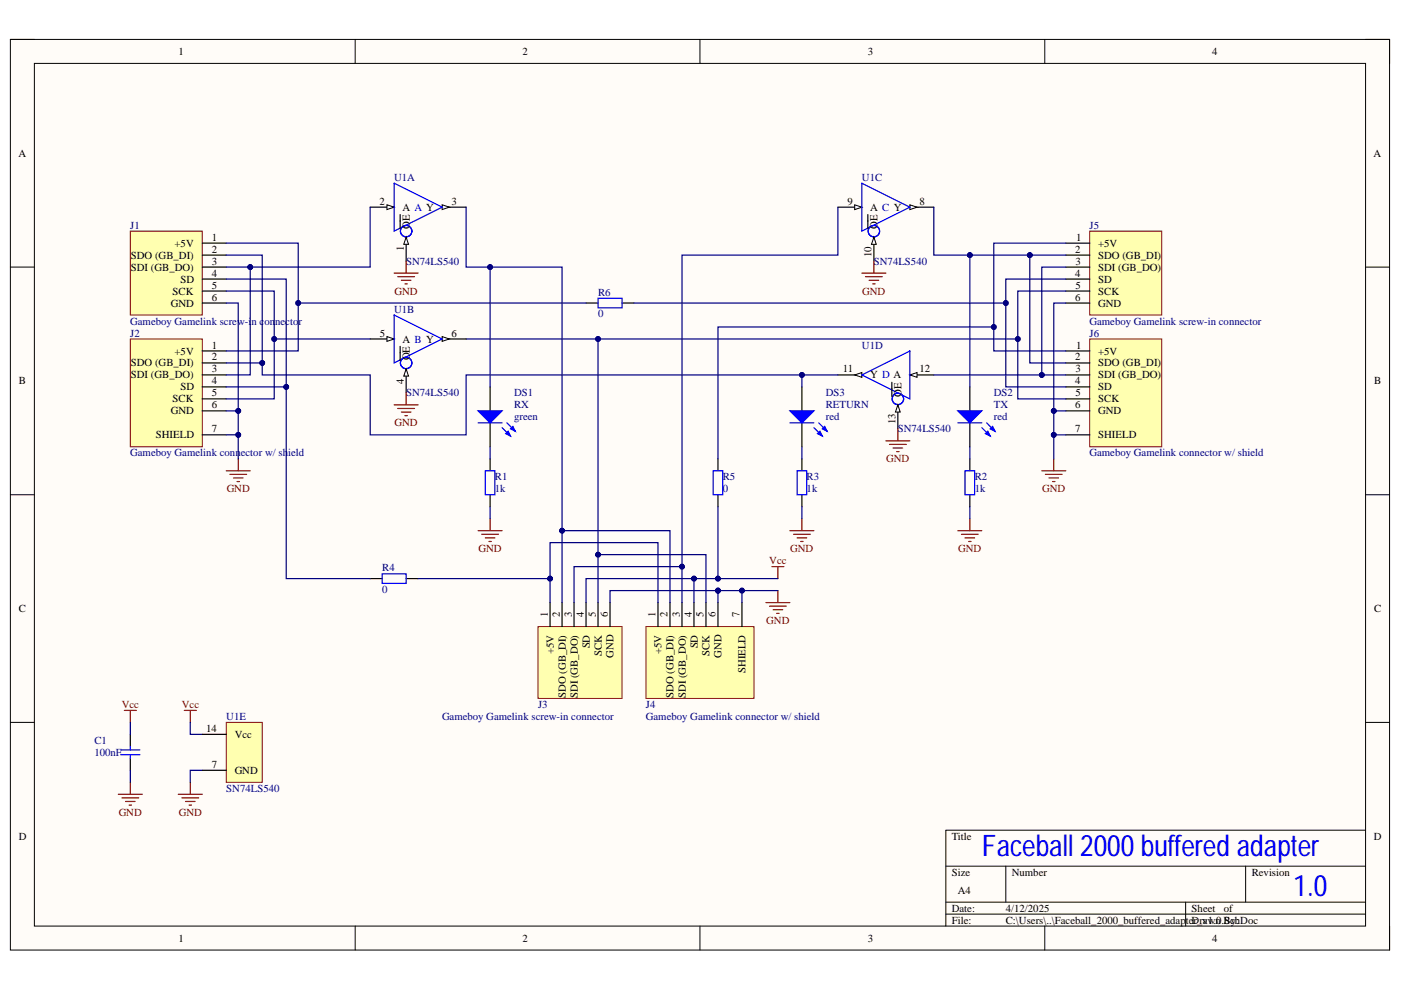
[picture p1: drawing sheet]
<svg xmlns="http://www.w3.org/2000/svg" width="297mm" height="210mm" viewBox="0 0 297 210" stroke-linecap="round" stroke-linejoin="round" font-family="sans-serif">
<path d="M2.2 8.4h292.4v193h-292.4z" fill-rule="evenodd" fill="#fffcf8"/>
<path d="M2.2 8.4h292.4v193h-292.4z" fill="none" stroke="#000" stroke-width=".21"/>
<path d="M7.3 13.4h282.2v183h-282.2z" fill-rule="evenodd" fill="#fffcf8"/>
<g fill="none" stroke="#000" stroke-width=".21">
<path d="M2.2 8.4h5.1M7.3 13.4h282.2v183h-282.2zM75.3 8.4v5M148.4 8.4v5M221.5 8.4v5M289.5 8.4h5.1v5M2.2 56.6h5.1M289.5 56.6h5.1M2.2 104.9h5.1M289.5 104.9h5.1M2.2 153.2h5.1M289.5 153.2h5.1"/>
<path d="M289.5 176h-89v20.4M75.3 196.4v5M148.4 196.4v5M200.5 183.6h89M200.5 191.3h89M200.5 193.8h89M213.3 183.6v7.7M221.5 196.4v5M251.4 191.3v5.1M264.1 183.6v7.7M294.6 196.4v5"/>
</g>
<path d="M27.6 71.9h15.3v22.8h-15.3z" fill-rule="evenodd" fill="#ffffb0"/>
<path d="M27.6 71.9h15.3v22.8h-15.3z" fill="none" stroke="#800000" stroke-width=".21"/>
<path d="M42.9 79.5h5.1M42.9 74.4h5.1M42.9 77h5.1M42.9 82h5.1M42.9 84.6h5.1M42.9 87.1h5.1M42.9 92.2h5.1" fill="none" stroke="#000" stroke-width=".25"/>
<path d="M27.6 49h15.3v17.8h-15.3z" fill-rule="evenodd" fill="#ffffb0"/>
<path d="M27.6 49h15.3v17.8h-15.3z" fill="none" stroke="#800000" stroke-width=".21"/>
<path d="M42.9 59.2h5.1M42.9 56.6h5.1M42.9 51.5h5.1M42.9 54.1h5.1M42.9 64.2h5.1M42.9 61.7h5.1" fill="none" stroke="#000" stroke-width=".25"/>
<path d="M137 132.8h22.8v15.3h-22.8z" fill-rule="evenodd" fill="#ffffb0"/>
<path d="M137 132.8h22.8v15.3h-22.8z" fill="none" stroke="#800000" stroke-width=".21"/>
<path d="M139.5 127.8v5M142.1 127.8v5M144.6 127.8v5M147.1 127.8v5M149.7 127.8v5M152.2 127.8v5M157.3 127.8v5" fill="none" stroke="#000" stroke-width=".25"/>
<path d="M114.1 132.8h17.8v15.3h-17.8z" fill-rule="evenodd" fill="#ffffb0"/>
<path d="M114.1 132.8h17.8v15.3h-17.8z" fill="none" stroke="#800000" stroke-width=".21"/>
<path d="M116.6 127.8v5M119.2 127.8v5M121.7 127.8v5M124.3 127.8v5M126.8 127.8v5M129.3 127.8v5" fill="none" stroke="#000" stroke-width=".25"/>
<path d="M231 71.9h15.3v22.8h-15.3z" fill-rule="evenodd" fill="#ffffb0"/>
<path d="M231 71.9h15.3v22.8h-15.3z" fill="none" stroke="#800000" stroke-width=".21"/>
<path d="M226 79.5h5M226 74.4h5M226 77h5M226 82h5M226 87.1h5M226 84.6h5M226 92.2h5" fill="none" stroke="#000" stroke-width=".25"/>
<path d="M231 49h15.3v17.8h-15.3z" fill-rule="evenodd" fill="#ffffb0"/>
<path d="M231 49h15.3v17.8h-15.3z" fill="none" stroke="#800000" stroke-width=".21"/>
<path d="M226 59.2h5M226 56.6h5M226 51.6h5M226 54.1h5M226 64.3h5M226 61.7h5M103.9 82v5.1M103.9 89.7v5M27.6 155.7v2.5M27.6 160.8v2.5" fill="none" stroke="#000" stroke-width=".25"/>
<g fill="none" stroke="#800000" stroke-width=".25">
<path d="M48 99.8h5.1M50.5 97.3v2.5M220.9 99.8h5.1M223.4 97.3v2.5M48.7 100.6h3.6M49.5 101.3h2M50.3 102.1h.5M221.6 100.6h3.6M222.4 101.3h2M223.2 102.1h.5M162.4 127.8h5.1M163.2 128.5h3.5"/>
<path d="M163.7 120.1h2.5M163.9 129.3h2.1M164.7 130h.5M164.9 120.1v2.6M164.9 125.2v2.6M26.4 150.6h2.5M27.6 150.6v2.6M39.1 150.6h2.5M40.3 150.6v2.6M25.1 168.4h5.1M25.8 169.2h3.6M26.6 169.9h2"/>
<path d="M27.4 170.7h.5M27.6 165.9v2.5M37.8 168.4h5.1M38.6 169.2h3.5M39.3 169.9h2.1M40.1 170.7h.5M40.3 165.9v2.5"/>
</g>
<path d="M25.6 159h4.1M27.6 158.2v.8M25.6 160h4.1M27.6 160v.8" fill="none" stroke="#00f" stroke-width=".25"/>
<path d="M101.4 87.1h5.1l-2.6 2.6z" fill="#00f"/>
<path d="M101.4 87.1h5.1l-2.6 2.6zM106.5 90.7l1.7 1.7M107.5 89.7l1.7 1.7" fill="none" stroke="#00f" stroke-width=".25"/>
<path d="M107.2 91.9l.5-.5 .5 1z" fill="#00f"/>
<path d="M107.2 91.9l.5-.5 .5 1z" fill="none" stroke="#00f" stroke-width=".25"/>
<path d="M108.2 90.9l.5-.5 .5 1z" fill="#00f"/>
<path d="M101.4 89.7h5.1M102.9 99.8h2v5.1h-2zM108.2 90.9l.5-.5 .5 1z" fill="none" stroke="#00f" stroke-width=".25"/>
<path d="M103.9 97.3v2.5M205.6 82v5.1M205.6 89.7v5M103.9 104.9v2.5" fill="none" stroke="#000" stroke-width=".25"/>
<path d="M101.4 112.5h5.1M102.1 113.3h3.6M102.9 114h2M103.7 114.8h.5M103.9 110v2.5" fill="none" stroke="#800000" stroke-width=".25"/>
<path d="M203.1 87.1h5.1l-2.6 2.6z" fill="#00f"/>
<path d="M203.1 87.1h5.1l-2.6 2.6zM208.2 90.7l1.7 1.8M209.2 89.7l1.8 1.7" fill="none" stroke="#00f" stroke-width=".25"/>
<path d="M208.9 91.9l.5-.5 .5 1.1z" fill="#00f"/>
<path d="M208.9 91.9l.5-.5 .5 1.1z" fill="none" stroke="#00f" stroke-width=".25"/>
<path d="M209.9 90.9l.5-.5 .6 1z" fill="#00f"/>
<path d="M126.8 63.2h5.1v2.1h-5.1zM151.2 99.8h2v5.1h-2zM203.1 89.7h5.1M204.6 99.8h2v5.1h-2zM209.9 90.9l.5-.5 .6 1zM81 121.7h5.1v2h-5.1z" fill="none" stroke="#00f" stroke-width=".25"/>
<path d="M124.3 64.3h2.5M131.9 64.3h2.5M152.2 97.3v2.5M205.6 97.3v2.5M152.2 104.9v2.5M205.6 104.9v2.5M78.5 122.7h2.5M86.1 122.7h2.6" fill="none" stroke="#000" stroke-width=".25"/>
<path d="M203.1 112.5h5.1M203.8 113.3h3.6M204.6 114h2M205.4 114.8h.5M205.6 110v2.5" fill="none" stroke="#800000" stroke-width=".25"/>
<path d="M48 92.2h2.5v5.1" fill="none" stroke="#000080" stroke-width=".25"/>
<circle cx="50.5" cy="92.2" r=".51" fill="#000080"/>
<circle cx="50.5" cy="92.2" r=".51" fill="none" stroke="#000080" stroke-width=".21"/>
<path d="M48 87.1h2.5v5.1" fill="none" stroke="#000080" stroke-width=".25"/>
<circle cx="50.5" cy="87.1" r=".51" fill="#000080"/>
<circle cx="50.5" cy="87.1" r=".51" fill="none" stroke="#000080" stroke-width=".21"/>
<circle cx="50.5" cy="92.2" r=".51" fill="#000080"/>
<circle cx="50.5" cy="92.2" r=".51" fill="none" stroke="#000080" stroke-width=".21"/>
<path d="M48 64.3h2.5v22.8" fill="none" stroke="#000080" stroke-width=".25"/>
<circle cx="50.5" cy="87.1" r=".51" fill="#000080"/>
<circle cx="50.5" cy="87.1" r=".51" fill="none" stroke="#000080" stroke-width=".21"/>
<path d="M152.2 125.2h-22.9v2.6" fill="none" stroke="#000080" stroke-width=".25"/>
<circle cx="152.2" cy="125.2" r=".51" fill="#000080"/>
<circle cx="152.2" cy="125.2" r=".51" fill="none" stroke="#000080" stroke-width=".21"/>
<path d="M152.2 125.2v2.6" fill="none" stroke="#000080" stroke-width=".25"/>
<circle cx="152.2" cy="125.2" r=".51" fill="#000080"/>
<circle cx="152.2" cy="125.2" r=".51" fill="none" stroke="#000080" stroke-width=".21"/>
<path d="M152.2 125.2h5.1v2.6" fill="none" stroke="#000080" stroke-width=".25"/>
<circle cx="152.2" cy="125.2" r=".51" fill="#000080"/>
<circle cx="152.2" cy="125.2" r=".51" fill="none" stroke="#000080" stroke-width=".21"/>
<circle cx="157.3" cy="125.2" r=".51" fill="#000080"/>
<circle cx="157.3" cy="125.2" r=".51" fill="none" stroke="#000080" stroke-width=".21"/>
<path d="M157.3 125.2h7.6" fill="none" stroke="#000080" stroke-width=".25"/>
<circle cx="157.3" cy="125.2" r=".51" fill="#000080"/>
<circle cx="157.3" cy="125.2" r=".51" fill="none" stroke="#000080" stroke-width=".21"/>
<path d="M226 92.2h-2.6v5.1" fill="none" stroke="#000080" stroke-width=".25"/>
<circle cx="223.4" cy="92.2" r=".51" fill="#000080"/>
<circle cx="223.4" cy="92.2" r=".51" fill="none" stroke="#000080" stroke-width=".21"/>
<path d="M226 87.1h-2.6v5.1" fill="none" stroke="#000080" stroke-width=".25"/>
<circle cx="223.4" cy="87.1" r=".51" fill="#000080"/>
<circle cx="223.4" cy="87.1" r=".51" fill="none" stroke="#000080" stroke-width=".21"/>
<circle cx="223.4" cy="92.2" r=".51" fill="#000080"/>
<circle cx="223.4" cy="92.2" r=".51" fill="none" stroke="#000080" stroke-width=".21"/>
<path d="M226 64.3h-2.6v22.8" fill="none" stroke="#000080" stroke-width=".25"/>
<circle cx="223.4" cy="87.1" r=".51" fill="#000080"/>
<circle cx="223.4" cy="87.1" r=".51" fill="none" stroke="#000080" stroke-width=".21"/>
<path d="M124.3 127.8v-5.1h22.8v5.1" fill="none" stroke="#000080" stroke-width=".25"/>
<circle cx="147.1" cy="122.7" r=".51" fill="#000080"/>
<circle cx="147.1" cy="122.7" r=".51" fill="none" stroke="#000080" stroke-width=".21"/>
<path d="M121.7 127.8v-7.7h22.9v7.7" fill="none" stroke="#000080" stroke-width=".25"/>
<circle cx="144.6" cy="120.1" r=".51" fill="#000080"/>
<circle cx="144.6" cy="120.1" r=".51" fill="none" stroke="#000080" stroke-width=".21"/>
<path d="M53.1 56.6v22.9h-5.1" fill="none" stroke="#000080" stroke-width=".25"/>
<circle cx="53.1" cy="56.6" r=".51" fill="#000080"/>
<circle cx="53.1" cy="56.6" r=".51" fill="none" stroke="#000080" stroke-width=".21"/>
<path d="M48 54.1h7.6v22.9h-7.6" fill="none" stroke="#000080" stroke-width=".25"/>
<circle cx="55.6" cy="77" r=".51" fill="#000080"/>
<circle cx="55.6" cy="77" r=".51" fill="none" stroke="#000080" stroke-width=".21"/>
<path d="M48 61.7h10.1v22.9h-10.1" fill="none" stroke="#000080" stroke-width=".25"/>
<circle cx="58.1" cy="71.9" r=".51" fill="#000080"/>
<circle cx="58.1" cy="71.9" r=".51" fill="none" stroke="#000080" stroke-width=".21"/>
<path d="M58.1 71.9h20.4" fill="none" stroke="#000080" stroke-width=".25"/>
<circle cx="58.1" cy="71.9" r=".51" fill="#000080"/>
<circle cx="58.1" cy="71.9" r=".51" fill="none" stroke="#000080" stroke-width=".21"/>
<path d="M98.8 71.9h28v55.9" fill="none" stroke="#000080" stroke-width=".25"/>
<circle cx="126.8" cy="71.9" r=".51" fill="#000080"/>
<circle cx="126.8" cy="71.9" r=".51" fill="none" stroke="#000080" stroke-width=".21"/>
<circle cx="126.8" cy="117.6" r=".51" fill="#000080"/>
<circle cx="126.8" cy="117.6" r=".51" fill="none" stroke="#000080" stroke-width=".21"/>
<path d="M126.8 117.6h22.9v10.2" fill="none" stroke="#000080" stroke-width=".25"/>
<circle cx="126.8" cy="117.6" r=".51" fill="#000080"/>
<circle cx="126.8" cy="117.6" r=".51" fill="none" stroke="#000080" stroke-width=".21"/>
<path d="M226 61.7h-10.2v10.2h-89" fill="none" stroke="#000080" stroke-width=".25"/>
<circle cx="126.8" cy="71.9" r=".51" fill="#000080"/>
<circle cx="126.8" cy="71.9" r=".51" fill="none" stroke="#000080" stroke-width=".21"/>
<circle cx="215.8" cy="71.9" r=".51" fill="#000080"/>
<circle cx="215.8" cy="71.9" r=".51" fill="none" stroke="#000080" stroke-width=".21"/>
<path d="M215.8 71.9v12.7h10.2" fill="none" stroke="#000080" stroke-width=".25"/>
<circle cx="215.8" cy="71.9" r=".51" fill="#000080"/>
<circle cx="215.8" cy="71.9" r=".51" fill="none" stroke="#000080" stroke-width=".21"/>
<path d="M226 56.6h-5.1v22.9h5.1" fill="none" stroke="#000080" stroke-width=".25"/>
<circle cx="220.9" cy="79.5" r=".51" fill="#000080"/>
<circle cx="220.9" cy="79.5" r=".51" fill="none" stroke="#000080" stroke-width=".21"/>
<path d="M218.3 54.1v22.9h7.7M40.3 153.2v2.5h2.6M42.9 163.3h-2.6v2.6" fill="none" stroke="#000080" stroke-width=".25"/>
<circle cx="218.3" cy="54.1" r=".51" fill="#000080"/>
<circle cx="218.3" cy="54.1" r=".51" fill="none" stroke="#000080" stroke-width=".21"/>
<path d="M103.9 56.6v25.4M103.9 94.7v2.6M205.6 94.7v2.6M103.9 107.4v2.6M205.6 107.4v2.6M27.6 153.2v2.5M27.6 163.3v2.6" fill="none" stroke="#000080" stroke-width=".25"/>
<circle cx="103.9" cy="56.6" r=".51" fill="#000080"/>
<circle cx="103.9" cy="56.6" r=".51" fill="none" stroke="#000080" stroke-width=".21"/>
<path d="M205.6 54.1v27.9" fill="none" stroke="#000080" stroke-width=".25"/>
<circle cx="205.6" cy="54.1" r=".51" fill="#000080"/>
<circle cx="205.6" cy="54.1" r=".51" fill="none" stroke="#000080" stroke-width=".21"/>
<path d="M48 51.5h15.2v22.9h-15.2" fill="none" stroke="#000080" stroke-width=".25"/>
<circle cx="63.2" cy="64.2" r=".51" fill="#000080"/>
<circle cx="63.2" cy="64.2" r=".51" fill="none" stroke="#000080" stroke-width=".21"/>
<path d="M116.6 127.8v-12.7h22.9v12.7" fill="none" stroke="#000080" stroke-width=".25"/>
<circle cx="116.6" cy="122.7" r=".51" fill="#000080"/>
<circle cx="116.6" cy="122.7" r=".51" fill="none" stroke="#000080" stroke-width=".21"/>
<path d="M226 51.6h-15.3v22.8h15.3" fill="none" stroke="#000080" stroke-width=".25"/>
<circle cx="210.7" cy="69.3" r=".51" fill="#000080"/>
<circle cx="210.7" cy="69.3" r=".51" fill="none" stroke="#000080" stroke-width=".21"/>
<path d="M119.2 112.5h22.9v15.3" fill="none" stroke="#000080" stroke-width=".25"/>
<circle cx="119.2" cy="112.5" r=".51" fill="#000080"/>
<circle cx="119.2" cy="112.5" r=".51" fill="none" stroke="#000080" stroke-width=".21"/>
<path d="M63.2 64.3h61.1" fill="none" stroke="#000080" stroke-width=".25"/>
<circle cx="63.2" cy="64.2" r=".51" fill="#000080"/>
<circle cx="63.2" cy="64.2" r=".51" fill="none" stroke="#000080" stroke-width=".21"/>
<path d="M60.7 82v40.7h17.8" fill="none" stroke="#000080" stroke-width=".25"/>
<circle cx="60.7" cy="82" r=".51" fill="#000080"/>
<circle cx="60.7" cy="82" r=".51" fill="none" stroke="#000080" stroke-width=".21"/>
<path d="M48 59.2h12.7v22.8h-12.7" fill="none" stroke="#000080" stroke-width=".25"/>
<circle cx="60.7" cy="82" r=".51" fill="#000080"/>
<circle cx="60.7" cy="82" r=".51" fill="none" stroke="#000080" stroke-width=".21"/>
<path d="M147.1 122.7h17.8" fill="none" stroke="#000080" stroke-width=".25"/>
<circle cx="147.1" cy="122.7" r=".51" fill="#000080"/>
<circle cx="147.1" cy="122.7" r=".51" fill="none" stroke="#000080" stroke-width=".21"/>
<circle cx="152.2" cy="122.7" r=".51" fill="#000080"/>
<circle cx="152.2" cy="122.7" r=".51" fill="none" stroke="#000080" stroke-width=".21"/>
<path d="M88.7 122.7h27.9" fill="none" stroke="#000080" stroke-width=".25"/>
<circle cx="116.6" cy="122.7" r=".51" fill="#000080"/>
<circle cx="116.6" cy="122.7" r=".51" fill="none" stroke="#000080" stroke-width=".21"/>
<path d="M210.7 69.3h-58.5v28" fill="none" stroke="#000080" stroke-width=".25"/>
<circle cx="210.7" cy="69.3" r=".51" fill="#000080"/>
<circle cx="210.7" cy="69.3" r=".51" fill="none" stroke="#000080" stroke-width=".21"/>
<path d="M152.2 107.4v15.3" fill="none" stroke="#000080" stroke-width=".25"/>
<circle cx="152.2" cy="122.7" r=".51" fill="#000080"/>
<circle cx="152.2" cy="122.7" r=".51" fill="none" stroke="#000080" stroke-width=".21"/>
<path d="M226 59.2h-12.7v22.8h12.7" fill="none" stroke="#000080" stroke-width=".25"/>
<circle cx="213.2" cy="64.3" r=".51" fill="#000080"/>
<circle cx="213.2" cy="64.3" r=".51" fill="none" stroke="#000080" stroke-width=".21"/>
<path d="M134.4 64.3h78.9" fill="none" stroke="#000080" stroke-width=".25"/>
<circle cx="213.2" cy="64.3" r=".51" fill="#000080"/>
<circle cx="213.2" cy="64.3" r=".51" fill="none" stroke="#000080" stroke-width=".21"/>
<path d="M170 82v5.1M170 89.7v5" fill="none" stroke="#000" stroke-width=".25"/>
<path d="M167.5 87.1h5.1l-2.6 2.6z" fill="#00f"/>
<path d="M167.5 87.1h5.1l-2.6 2.6zM172.6 90.7l1.7 1.8M173.6 89.7l1.8 1.7" fill="none" stroke="#00f" stroke-width=".25"/>
<path d="M173.3 91.9l.5-.5 .5 1.1z" fill="#00f"/>
<path d="M173.3 91.9l.5-.5 .5 1.1z" fill="none" stroke="#00f" stroke-width=".25"/>
<path d="M174.3 90.9l.6-.5 .5 1z" fill="#00f"/>
<path d="M167.5 89.7h5.1M169 99.8h2v5.1h-2zM174.3 90.9l.6-.5 .5 1z" fill="none" stroke="#00f" stroke-width=".25"/>
<path d="M170 97.3v2.5M170 104.9v2.5" fill="none" stroke="#000" stroke-width=".25"/>
<path d="M167.5 112.5h5.1M168.2 113.3h3.6M169 114h2M169.8 114.8h.5M170 110v2.5" fill="none" stroke="#800000" stroke-width=".25"/>
<path d="M170 79.5v2.5" fill="none" stroke="#000080" stroke-width=".25"/>
<circle cx="170" cy="79.5" r=".51" fill="#000080"/>
<circle cx="170" cy="79.5" r=".51" fill="none" stroke="#000080" stroke-width=".21"/>
<path d="M170 94.7v2.6M170 107.4v2.6" fill="none" stroke="#000080" stroke-width=".25"/>
<path d="M78.5 43.9h5.1" fill="none" stroke="#000" stroke-width=".25"/>
<path d="M82 43.4l1.6 .5-1.6 .5z" fill="#f8fcff"/>
<path d="M82 43.4l1.6 .5-1.6 .5z" fill="none" stroke="#000" stroke-width=".21"/>
<path d="M93.7 43.9h5.1" fill="none" stroke="#000" stroke-width=".25"/>
<path d="M93.7 43.4l1.6 .5-1.6 .5z" fill="#f8fcff"/>
<path d="M93.7 43.4l1.6 .5-1.6 .5z" fill="none" stroke="#000" stroke-width=".21"/>
<g fill="none" stroke="#00f" stroke-width=".25">
<path d="M83.6 38.8l10.1 5.1-10.1 5.1z"/>
<circle cx="86.1" cy="49" r="1.21"/>
</g>
<path d="M86.1 50.3v5.1" fill="none" stroke="#000" stroke-width=".25"/>
<path d="M86.1 50.3l.5 1.5h-1z" fill="#f8fcff"/>
<path d="M86.1 50.3l.5 1.5h-1z" fill="none" stroke="#000" stroke-width=".21"/>
<path d="M84.8 45.5v3M78.5 71.9h5.1" fill="none" stroke="#000" stroke-width=".25"/>
<path d="M82 71.4l1.6 .5-1.6 .5z" fill="#f8fcff"/>
<path d="M82 71.4l1.6 .5-1.6 .5z" fill="none" stroke="#000" stroke-width=".21"/>
<path d="M93.7 71.9h5.1" fill="none" stroke="#000" stroke-width=".25"/>
<path d="M93.7 71.4l1.6 .5-1.6 .5z" fill="#f8fcff"/>
<path d="M93.7 71.4l1.6 .5-1.6 .5z" fill="none" stroke="#000" stroke-width=".21"/>
<g fill="none" stroke="#00f" stroke-width=".25">
<path d="M83.6 66.8l10.1 5.1-10.1 5.1z"/>
<circle cx="86.1" cy="77" r="1.21"/>
</g>
<path d="M86.1 78.2v5.1" fill="none" stroke="#000" stroke-width=".25"/>
<path d="M86.1 78.2l.5 1.5h-1z" fill="#f8fcff"/>
<path d="M86.1 78.2l.5 1.5h-1z" fill="none" stroke="#000" stroke-width=".21"/>
<path d="M177.6 43.9h5.1M84.8 73.4v3" fill="none" stroke="#000" stroke-width=".25"/>
<path d="M181.2 43.4l1.5 .5-1.5 .5z" fill="#f8fcff"/>
<path d="M181.2 43.4l1.5 .5-1.5 .5z" fill="none" stroke="#000" stroke-width=".21"/>
<path d="M192.9 43.9h5.1" fill="none" stroke="#000" stroke-width=".25"/>
<path d="M192.9 43.4l1.5 .5-1.5 .5z" fill="#f8fcff"/>
<path d="M192.9 43.4l1.5 .5-1.5 .5z" fill="none" stroke="#000" stroke-width=".21"/>
<g fill="none" stroke="#00f" stroke-width=".25">
<path d="M182.7 38.8l10.2 5.1-10.2 5.1z"/>
<circle cx="185.3" cy="49" r="1.21"/>
</g>
<path d="M185.3 50.3v5.1" fill="none" stroke="#000" stroke-width=".25"/>
<path d="M185.3 50.3l.5 1.5h-1z" fill="#f8fcff"/>
<path d="M185.3 50.3l.5 1.5h-1z" fill="none" stroke="#000" stroke-width=".21"/>
<path d="M184 45.5v3M192.9 79.5h5.1" fill="none" stroke="#000" stroke-width=".25"/>
<path d="M192.9 79.5l1.5-.5v1z" fill="#f8fcff"/>
<path d="M192.9 79.5l1.5-.5v1z" fill="none" stroke="#000" stroke-width=".21"/>
<path d="M177.6 79.5h5.1" fill="none" stroke="#000" stroke-width=".25"/>
<path d="M181.2 79.5l1.5-.5v1z" fill="#f8fcff"/>
<path d="M181.2 79.5l1.5-.5v1z" fill="none" stroke="#000" stroke-width=".21"/>
<g fill="none" stroke="#00f" stroke-width=".25">
<path d="M182.7 79.5l10.2-5.1v10.2z"/>
<circle cx="190.4" cy="84.6" r="1.21"/>
</g>
<path d="M190.4 85.8v5.1" fill="none" stroke="#000" stroke-width=".25"/>
<path d="M190.4 85.8l.5 1.6h-1z" fill="#f8fcff"/>
<path d="M190.4 85.8l.5 1.6h-1z" fill="none" stroke="#000" stroke-width=".21"/>
<path d="M189.1 81.1v3" fill="none" stroke="#000" stroke-width=".25"/>
<path d="M48 153.2h7.6v12.7h-7.6z" fill-rule="evenodd" fill="#ffffb0"/>
<path d="M48 153.2h7.6v12.7h-7.6z" fill="none" stroke="#800000" stroke-width=".21"/>
<path d="M42.9 155.7h5.1M42.9 163.3h5.1" fill="none" stroke="#000" stroke-width=".25"/>
<path d="M78.5 43.9v12.7h-30.5" fill="none" stroke="#000080" stroke-width=".25"/>
<circle cx="53.1" cy="56.6" r=".51" fill="#000080"/>
<circle cx="53.1" cy="56.6" r=".51" fill="none" stroke="#000080" stroke-width=".21"/>
<path d="M98.8 43.9v12.7h20.4v71.2" fill="none" stroke="#000080" stroke-width=".25"/>
<circle cx="119.2" cy="112.5" r=".51" fill="#000080"/>
<circle cx="119.2" cy="112.5" r=".51" fill="none" stroke="#000080" stroke-width=".21"/>
<circle cx="103.9" cy="56.6" r=".51" fill="#000080"/>
<circle cx="103.9" cy="56.6" r=".51" fill="none" stroke="#000080" stroke-width=".21"/>
<path d="M83.6 57.9h5.1M84.3 58.7h3.6M85.1 59.4h2M86.1 55.4v2.5M85.9 60.2h.5" fill="none" stroke="#800000" stroke-width=".25"/>
<path d="M198 79.5h22.9" fill="none" stroke="#000080" stroke-width=".25"/>
<circle cx="220.9" cy="79.5" r=".51" fill="#000080"/>
<circle cx="220.9" cy="79.5" r=".51" fill="none" stroke="#000080" stroke-width=".21"/>
<path d="M83.6 85.8h5.1M84.3 86.6h3.6M85.1 87.4h2M85.9 88.1h.5M86.1 83.3v2.5" fill="none" stroke="#800000" stroke-width=".25"/>
<path d="M55.6 77v2.5h22.9v12.7h20.3v-12.7h78.8" fill="none" stroke="#000080" stroke-width=".25"/>
<circle cx="170" cy="79.5" r=".51" fill="#000080"/>
<circle cx="170" cy="79.5" r=".51" fill="none" stroke="#000080" stroke-width=".21"/>
<circle cx="55.6" cy="77" r=".51" fill="#000080"/>
<circle cx="55.6" cy="77" r=".51" fill="none" stroke="#000080" stroke-width=".21"/>
<path d="M177.6 43.9v10.2h-33v66" fill="none" stroke="#000080" stroke-width=".25"/>
<circle cx="144.6" cy="120.1" r=".51" fill="#000080"/>
<circle cx="144.6" cy="120.1" r=".51" fill="none" stroke="#000080" stroke-width=".21"/>
<path d="M198 43.9v10.2h28" fill="none" stroke="#000080" stroke-width=".25"/>
<circle cx="218.3" cy="54.1" r=".51" fill="#000080"/>
<circle cx="218.3" cy="54.1" r=".51" fill="none" stroke="#000080" stroke-width=".21"/>
<circle cx="205.6" cy="54.1" r=".51" fill="#000080"/>
<circle cx="205.6" cy="54.1" r=".51" fill="none" stroke="#000080" stroke-width=".21"/>
<path d="M182.7 57.9h5.1M183.5 58.7h3.6M184.3 59.4h2M185.3 55.4v2.5M185 60.2h.5M187.8 93.5h5.1M188.6 94.2h3.5M189.3 95h2.1M190.1 95.7h.5M190.4 90.9v2.6" fill="none" stroke="#800000" stroke-width=".25"/>
<g font-size="6.3" fill="#00f">
<text x="208.2" y="181.5">Faceball 2000bufferedadapter</text>
<text x="274.3" y="189.9">1.0</text>
</g>
<g font-size="2.3">
<text x="37.9" y="11.7">1</text>
<text x="110.8" y="11.7">2</text>
<text x="184" y="11.7">3</text>
<text x="257" y="11.7">4</text>
<text x="3.9" y="33.2">A</text>
<text x="291.2" y="33.2">A</text>
<text x="80.5" y="43.4">2</text>
<text x="85.3" y="44.7">A A Y</text>
<text x="95.8" y="43.4">3</text>
<text x="179.7" y="43.4">9</text>
<text x="184.5" y="44.7">A C Y</text>
<text x="194.9" y="43.4">8</text>
<text x="37" y="52.3">+5V</text>
<text x="44.9" y="51">1</text>
<text x="44.9" y="53.6">2</text>
<text x="85.6" y="53.2" transform="rotate(-90 85.6 53.2)">1</text>
<text x="86.9" y="48.5" transform="rotate(-90 86.9 48.5)">OE</text>
<text x="186" y="48.5" transform="rotate(-90 186 48.5)">OE</text>
<text x="228" y="53.6">2</text>
<text x="228.1" y="51">1</text>
<text x="232.8" y="52.3">+5V</text>
<text x="27.8" y="57.4">SDI (GB_DO)</text>
<text x="27.8" y="54.8">SDO (GB_DI)</text>
<text x="38.2" y="59.9">SD</text>
<text x="44.9" y="58.6">4</text>
<text x="44.9" y="56.1">3</text>
<text x="184.8" y="54.5" transform="rotate(-90 184.8 54.5)">10</text>
<text x="227.9" y="58.6">4</text>
<text x="228.1" y="56.1">3</text>
<text x="232.8" y="59.9">SD</text>
<text x="232.8" y="57.4">SDI (GB_DO)</text>
<text x="232.8" y="54.8">SDO (GB_DI)</text>
<text x="36.2" y="65">GND</text>
<text x="36.6" y="62.5">SCK</text>
<text x="44.9" y="63.7">6</text>
<text x="44.9" y="61.2">5</text>
<text x="227.9" y="63.7">6</text>
<text x="228" y="61.2">5</text>
<text x="232.8" y="65">GND</text>
<text x="232.8" y="62.5">SCK</text>
<text x="80.5" y="71.4">5</text>
<text x="95.8" y="71.4">6</text>
<text x="27.8" y="77.7">SDO (GB_DI)</text>
<text x="37" y="75.2">+5V</text>
<text x="44.9" y="73.9">1</text>
<text x="44.9" y="76.4">2</text>
<text x="85.3" y="72.6">A B Y</text>
<text x="86.9" y="76.4" transform="rotate(-90 86.9 76.4)">OE</text>
<text x="228" y="76.4">2</text>
<text x="228.1" y="73.9">1</text>
<text x="232.8" y="75.2">+5V</text>
<text x="232.8" y="77.7">SDO (GB_DI)</text>
<text x="4" y="81.5">B</text>
<text x="27.8" y="80.2">SDI (GB_DO)</text>
<text x="38.2" y="82.8">SD</text>
<text x="44.9" y="81.5">4</text>
<text x="44.9" y="79">3</text>
<text x="85.6" y="81.3" transform="rotate(-90 85.6 81.3)">4</text>
<text x="178.7" y="79">11</text>
<text x="184.5" y="80.2">Y D A</text>
<text x="194.9" y="79">12</text>
<text x="227.9" y="81.5">4</text>
<text x="228.1" y="79">3</text>
<text x="232.8" y="82.8">SD</text>
<text x="232.8" y="80.2">SDI (GB_DO)</text>
<text x="291.4" y="81.5">B</text>
<text x="36.2" y="87.8">GND</text>
<text x="36.6" y="85.3">SCK</text>
<text x="44.9" y="86.6">6</text>
<text x="44.9" y="84">5</text>
<text x="189.9" y="90" transform="rotate(-90 189.9 90)">13</text>
<text x="191.1" y="84.1" transform="rotate(-90 191.1 84.1)">OE</text>
<text x="227.9" y="86.6">6</text>
<text x="228" y="84">5</text>
<text x="232.8" y="87.8">GND</text>
<text x="232.8" y="85.3">SCK</text>
<text x="33" y="93">SHIELD</text>
<text x="44.9" y="91.7">7</text>
<text x="228" y="91.7">7</text>
<text x="232.8" y="93">SHIELD</text>
<text x="4" y="129.8">C</text>
<text x="116.1" y="130.8" transform="rotate(-90 116.1 130.8)">1</text>
<text x="118.7" y="130.8" transform="rotate(-90 118.7 130.8)">2</text>
<text x="121.2" y="130.8" transform="rotate(-90 121.2 130.8)">3</text>
<text x="123.8" y="130.8" transform="rotate(-90 123.8 130.8)">4</text>
<text x="126.3" y="130.8" transform="rotate(-90 126.3 130.8)">5</text>
<text x="128.8" y="130.8" transform="rotate(-90 128.8 130.8)">6</text>
<text x="139" y="130.8" transform="rotate(-90 139 130.8)">1</text>
<text x="141.5" y="130.8" transform="rotate(-90 141.5 130.8)">2</text>
<text x="144.1" y="130.8" transform="rotate(-90 144.1 130.8)">3</text>
<text x="146.7" y="130.8" transform="rotate(-90 146.7 130.8)">4</text>
<text x="149.2" y="130.8" transform="rotate(-90 149.2 130.8)">5</text>
<text x="151.7" y="130.8" transform="rotate(-90 151.7 130.8)">6</text>
<text x="156.8" y="130.8" transform="rotate(-90 156.8 130.8)">7</text>
<text x="291.4" y="129.8">C</text>
<text x="125" y="137.5" transform="rotate(-90 125 137.5)">SD</text>
<text x="147.9" y="137.5" transform="rotate(-90 147.9 137.5)">SD</text>
<text x="117.4" y="138.7" transform="rotate(-90 117.4 138.7)">+5V</text>
<text x="127.6" y="139.1" transform="rotate(-90 127.6 139.1)">SCK</text>
<text x="130.1" y="139.5" transform="rotate(-90 130.1 139.5)">GND</text>
<text x="140.3" y="138.7" transform="rotate(-90 140.3 138.7)">+5V</text>
<text x="150.5" y="139.1" transform="rotate(-90 150.5 139.1)">SCK</text>
<text x="153" y="139.5" transform="rotate(-90 153 139.5)">GND</text>
<text x="158.1" y="142.7" transform="rotate(-90 158.1 142.7)">SHIELD</text>
<text x="120" y="148" transform="rotate(-90 120 148)">SDO (GB_DI)</text>
<text x="122.5" y="148" transform="rotate(-90 122.5 148)">SDI (GB_DO)</text>
<text x="142.8" y="148" transform="rotate(-90 142.8 148)">SDO (GB_DI)</text>
<text x="145.4" y="148" transform="rotate(-90 145.4 148)">SDI (GB_DO)</text>
<text x="43.7" y="155.2">14</text>
<text x="49.8" y="156.5">Vcc</text>
<text x="44.9" y="162.8">7</text>
<text x="49.8" y="164.1">GND</text>
<text x="4" y="178.1">D</text>
<text x="201.8" y="178.1">Title</text>
<text x="291.3" y="178.1">D</text>
<text x="201.8" y="185.7">Size</text>
<text x="214.5" y="185.7">Number</text>
<text x="265.4" y="185.7">Revision</text>
<text x="203.1" y="189.5">A4</text>
<text x="201.8" y="193.3">Date:</text>
<text x="201.8" y="195.8">File:</text>
<text x="213.3" y="193.3">4/12/2025</text>
<text x="213.3" y="195.8">C:\Users\..\Faceball_2000_buffered_adapter_v1.0.SchDoc</text>
<text x="252.6" y="193.3">Sheet</text>
<text x="252.6" y="195.8">Drawn By:</text>
<text x="259.5" y="193.3">of</text>
<text x="37.9" y="199.7">1</text>
<text x="110.8" y="199.7">2</text>
<text x="184" y="199.7">3</text>
<text x="257" y="199.7">4</text>
</g>
<g font-size="2.3" fill="#000080">
<text x="83.6" y="38.3">U1A</text>
<text x="182.7" y="38.3">U1C</text>
<text x="27.6" y="48.5">J1</text>
<text x="231" y="48.5">J5</text>
<text x="86.1" y="56.1">SN74LS540</text>
<text x="185.3" y="56.1">SN74LS540</text>
<text x="126.8" y="62.7">R6</text>
<text x="27.6" y="71.4">J2</text>
<text x="27.6" y="68.8">Gameboy Gamelink screw-in connector</text>
<text x="83.6" y="66.3">U1B</text>
<text x="126.8" y="67.3">0</text>
<text x="231" y="71.4">J6</text>
<text x="231" y="68.8">Gameboy Gamelink screw-in connector</text>
<text x="182.7" y="73.9">U1D</text>
<text x="86.1" y="84">SN74LS540</text>
<text x="109" y="86.6">RX</text>
<text x="109" y="89.2">green</text>
<text x="109" y="84">DS1</text>
<text x="175.1" y="86.6">RETURN</text>
<text x="175.1" y="89.2">red</text>
<text x="175.1" y="84">DS3</text>
<text x="210.7" y="86.6">TX</text>
<text x="210.7" y="89.2">red</text>
<text x="210.7" y="84">DS2</text>
<text x="190.4" y="91.7">SN74LS540</text>
<text x="27.6" y="96.8">Gameboy Gamelink connector w/ shield</text>
<text x="104.9" y="101.8">R1</text>
<text x="153.3" y="101.8">R5</text>
<text x="171" y="101.8">R3</text>
<text x="206.6" y="101.8">R2</text>
<text x="231" y="96.8">Gameboy Gamelink connector w/ shield</text>
<text x="104.9" y="104.4">1k</text>
<text x="153.3" y="104.4">0</text>
<text x="171" y="104.4">1k</text>
<text x="206.6" y="104.4">1k</text>
<text x="81" y="125.7">0</text>
<text x="81" y="121.2">R4</text>
<text x="48" y="152.7">U1E</text>
<text x="93.7" y="152.7">Gameboy Gamelink screw-in connector</text>
<text x="114.1" y="150.1">J3</text>
<text x="137" y="150.1">J4</text>
<text x="137" y="152.7">Gameboy Gamelink connector w/ shield</text>
<text x="20" y="160.3">100nF</text>
<text x="20" y="157.7">C1</text>
<text x="48" y="167.9">SN74LS540</text>
</g>
<g font-size="2.3" fill="#800000">
<text x="83.7" y="62.5">GND</text>
<text x="182.8" y="62.5">GND</text>
<text x="83.7" y="90.4">GND</text>
<text x="187.9" y="98">GND</text>
<text x="48.1" y="104.4">GND</text>
<text x="221" y="104.4">GND</text>
<text x="101.5" y="117.1">GND</text>
<text x="163.1" y="119.6">Vcc</text>
<text x="167.6" y="117.1">GND</text>
<text x="203.2" y="117.1">GND</text>
<text x="162.5" y="132.3">GND</text>
<text x="25.8" y="150.1">Vcc</text>
<text x="38.5" y="150.1">Vcc</text>
<text x="25.2" y="173">GND</text>
<text x="37.9" y="173">GND</text>
</g>
</svg>
